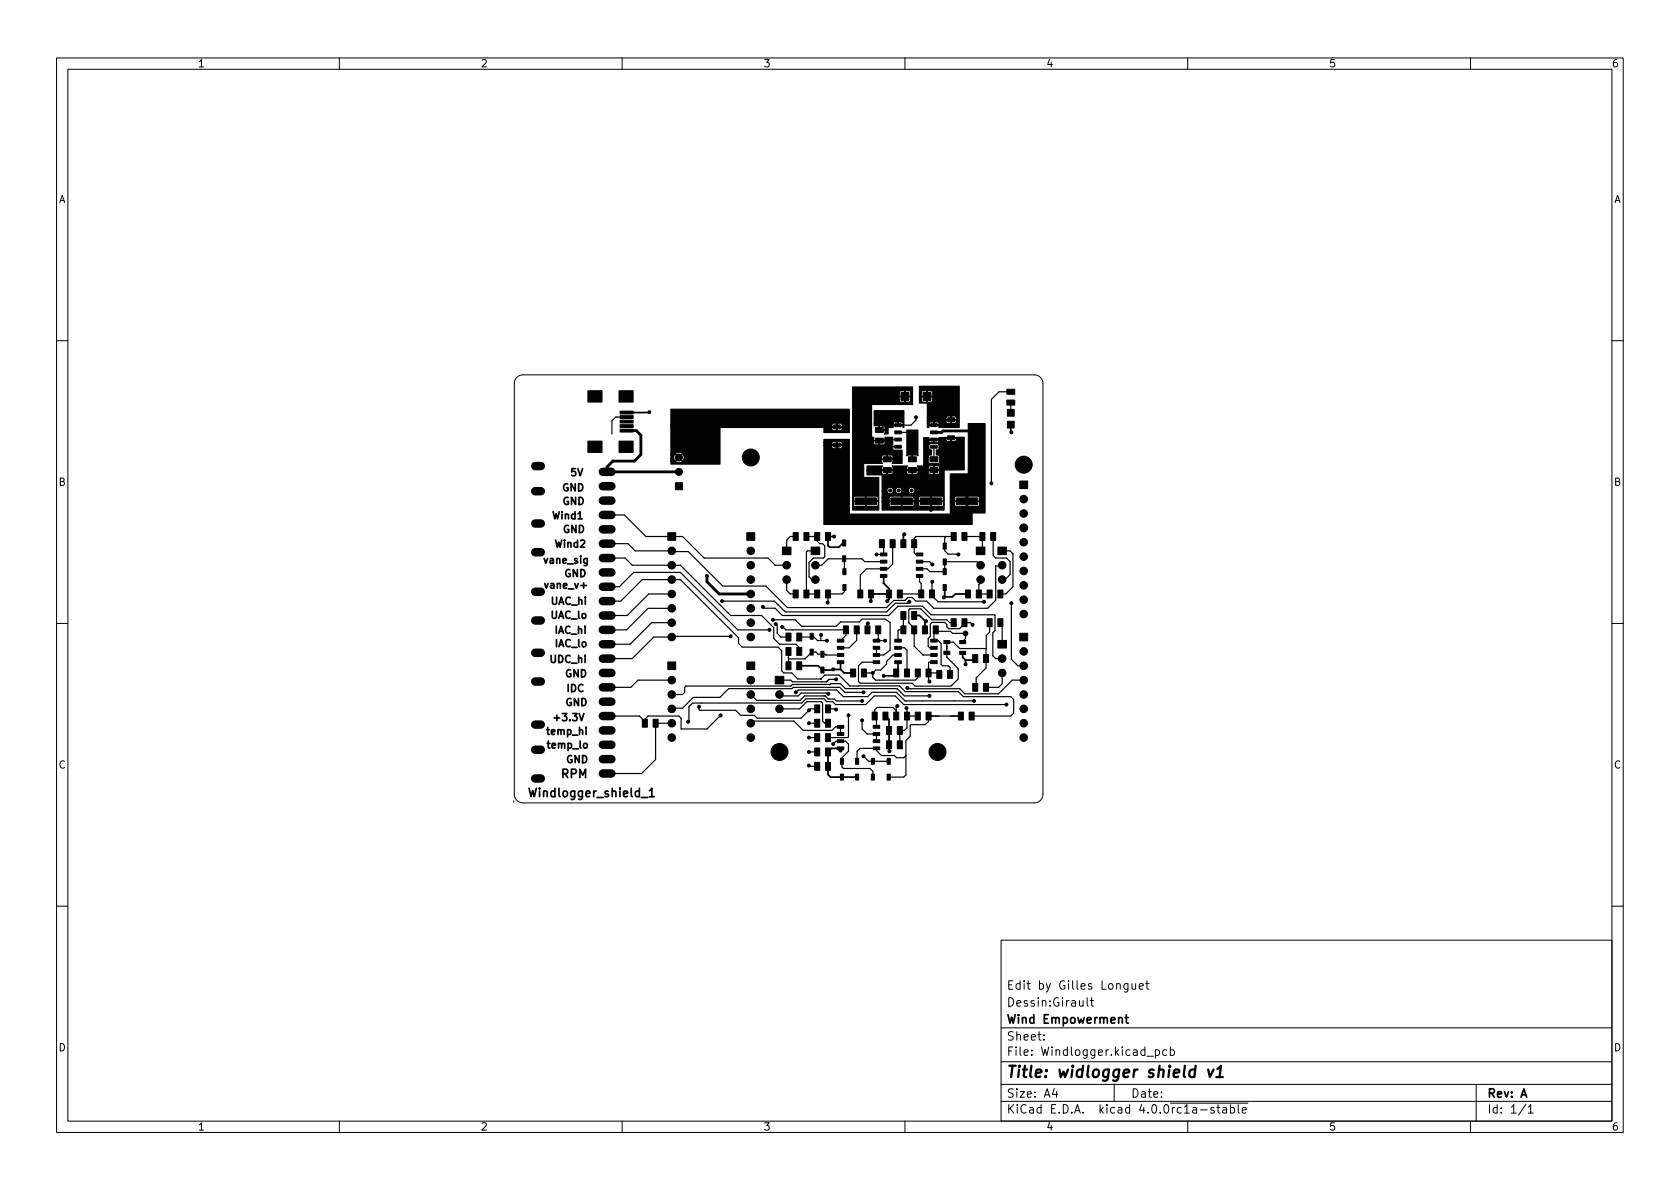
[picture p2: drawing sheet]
<svg xmlns="http://www.w3.org/2000/svg" width="297mm" height="210mm" viewBox="0 0 297 210" stroke-linecap="round" stroke-linejoin="round" font-family="sans-serif">
<g fill="none" stroke="#000" stroke-width=".18">
<path d="M10 10.2h277v190.1h-277zM12 12.2h273v186.1h-273zM60 10.2v2M110 10.2v2M160 10.2v2M210 10.2v2M260 10.2v2M10 60.2h2M91.4 66.7l.4-.3 .7-.1h90.4a1.52 1.52 0 0 1 1.5 1.5v72.7a1.52 1.52 0 0 1-1.5 1.5h-90.4a1.52 1.52 0 0 1-1.6-1.5v-72.7l.2-.6zM285 60.2h2M10 110.2h2M285 110.2h2"/>
<path d="M90.8 141.6v.3M10 160.2h2M177 166.3h108v32h-108zM192.2 176.4v1.3l.2 .2M192.8 176.9h.6M193 176.4v1.3l.4 .2M199.4 173.9v1.2l-.3 .3h-.3M199.4 174l-.4-.1-.3 .3v.4l.2 .3h.5M200.1 173.9l.1 1h.4l.2-.1M200.8 173.9v1M201.4 174.4l.7-.1v-.3l-.5-.1-.2 .2 .1 .8h.6M202.6 173.9h.5"/>
<path d="M202.8 173.4v1.3l.3 .2M285 160.2h2M60 198.3v2M110 198.3v2M160 198.3v2M177 194.8h108M177 191.8h108M177 187.8h108M177 181.8h108M184.6 183.8v.1M184.6 183v.1M186.4 192.5l-.3 1h.9"/>
<path d="M186.8 193v1M197 191.8v3M202.8 186.8h1.1M204.3 185.7l.4-.1 .3 .3v.4l-.1 .3h-.6M204.3 185.6v1.5M206.3 185.7l-.4-.1-.3 .3v.4l.1 .3h.6M206.9 185.7l.5-.1 .2 .3v.4l-.1 .3h-.6M206.9 195.1h13.7M206.9 185.1v1.5M210 198.3v2M212.3 196.3h1.1M214.6 195.9l-.3-.1-.2 .2v.3l.5 .1v.4h-.5"/>
<path d="M215.1 195.8h.6M215.4 195.3v1.3l.3 .2M216.2 195.9h.6l.1 .9M216.9 196.2l-.5 .1a.29 .29 0 0 0-.3 .2 .29 .29 0 0 0 .3 .3h.5M217.6 195.9l.4-.1 .3 .3v.4l-.2 .3h-.5M217.6 195.3v1.5M218.9 195.3v1.3l.2 .2M219.6 196.3l.8-.1-.1-.3-.4-.1-.3 .2 .1 .8h.6M260 198.3v2M261 191.8v6.5M269.8 195.3l-1.3 1.9M270.2 195.8l.4-.5v1.5"/>
<path d="M270.2 196.8h.9"/>
</g>
<path d="M213.6 189.1l.3 1.4 .7-1.4M215.1 190.5h1.1M215.2 189l.7-.5-.3 2" fill="none" stroke="#000" stroke-width=".4"/>
<path d="M114.8 140.9h.9M198.9 179.9h.6M199.1 179.4v1.3l.4 .2" fill="none" stroke="#000" stroke-width=".3"/>
<g fill="#000" stroke="#000" stroke-width=".18">
<path d="M103.9 69.1h2.5v2h-2.5zM109.4 69.1h2.5v2h-2.5zM109.6 72.7h2.3v.5h-2.3zM109.6 73.5h2.3v.5h-2.3zM109.6 74.3h2.3v.5h-2.3zM109.6 75.1h2.3v.5h-2.3zM109.6 75.9h2.3v.5h-2.3zM147.4 75.1h1.2v.7h-1.2zM147.4 78.3h1.2v.7h-1.2zM154.8 77.5h1.4v.9h-1.4zM154.8 75.6h1.4v.9h-1.4zM158.2 78.7h1.1v.6h-1.1z"/>
<path d="M158.2 77.5h1.1v.5h-1.1zM158.2 76.2h1.1v.5h-1.1zM158.2 74.9h1.1v.5h-1.1zM159.3 69.4h1.4v1.4h-1.4zM163.2 69.4h1.4v1.4h-1.4zM164.6 74.9h1.1v.5h-1.1zM164.6 76.2h1.1v.5h-1.1zM164.6 77.5h1.1v.5h-1.1zM164.6 78.7h1.1v.6h-1.1zM167.6 77.1h1.2v.7h-1.2zM167.6 73.9h1.2v.7h-1.2zM178 68.8h1.4v.9h-1.4z"/>
<path d="M178 70.7h1.4v.9h-1.4zM178.1 72.4h1.2v1.2h-1.2zM178.1 74.5h1.2v1.2h-1.2zM103.9 78h2.5v2h-2.5zM109.4 78h2.5v2h-2.5zM118.1 94.2h1.4v1.3h-1.4zM119.4 85.4h1.3v1.2h-1.3zM132 94.2h1.4v1.3h-1.4zM138.3 96.7h1.6v1.4h-1.6zM140.2 94.2h.9v1.4h-.9zM142.1 94.2h.9v1.4h-.9zM143.4 96.7h1.5v1.4h-1.5z"/>
<path d="M144 94.2h.9v1.4h-.9zM146 94.2h.8v1.4h-.8zM149 95.5h.5v1h-.5zM149 98.3h.5v1h-.5zM151.2 88h3.8v1.2h-3.8zM155.7 99.1h1.1v.5h-1.1zM155.7 97.8h1.1v.5h-1.1zM156.2 80.8h1.4v.9h-1.4zM156.2 82.7h1.4v.9h-1.4zM155.5 95.4h.9v1.4h-.9zM157.5 88h3.8v1.2h-3.8zM157.4 95.4h.9v1.4h-.9z"/>
<path d="M159.3 95.4h.9v1.4h-.9zM160.6 80.8h1.4v.9h-1.4zM160.6 82.7h1.4v.9h-1.4zM162 97.8h1.2v.5h-1.2zM162 99.1h1.2v.5h-1.2zM161.2 95.4h.9v1.4h-.9zM164.4 80.8h1.4v.9h-1.4zM164.4 82.7h1.4v.9h-1.4zM162.7 88h3.8v1.2h-3.8zM166.8 98.8h.5v1.1h-.5zM166.8 96h.5v1.1h-.5zM168.2 94.2h.9v1.4h-.9z"/>
<path d="M170.1 94.2h.9v1.4h-.9zM172.6 96.7h1.5v1.4h-1.5zM169.1 88h3.8v1.2h-3.8zM173.3 94.2h.8v1.4h-.8zM175.2 94.2h.8v1.4h-.8zM176.4 96.7h1.6v1.4h-1.6zM180.3 85.1h1.4v1.3h-1.4zM118.1 117.1h1.4v1.3h-1.4zM132 117.1h1.4v1.3h-1.4zM137.1 119.6h1.5v1.3h-1.5zM139 117h.9v1.4h-.9zM139 112h.9v1.4h-.9z"/>
<path d="M139 114.5h.9v1.4h-.9zM140.2 104.3h.9v1.4h-.9zM140.9 117h.9v1.4h-.9zM140.9 112h.9v1.4h-.9zM140.9 114.5h.9v1.4h-.9zM142.1 104.3h.9v1.4h-.9zM143.2 114.8h.6v1h-.6zM143.2 112h.6v1h-.6zM144 104.3h.9v1.4h-.9zM145.1 118h.6v1h-.6zM145.1 115.2h.6v1h-.6zM146 104.3h.8v1.4h-.8z"/>
<path d="M148 116.8h1.2v.6h-1.2zM148 115.6h1.2v.5h-1.2zM148 114.3h1.2v.5h-1.2zM148 113h1.2v.5h-1.2zM149 100.6h.6v1h-.6zM149 103.4h.6v1h-.6zM149.1 110.7h.9v1.4h-.9zM150.4 118.3h.9v1.4h-.9zM151.7 104.3h.9v1.4h-.9zM151 110.7h.9v1.4h-.9zM152.3 118.3h.9v1.4h-.9zM153.6 104.3h.9v1.4h-.9z"/>
<path d="M152.9 110.7h.9v1.4h-.9zM154.4 113h1.1v.5h-1.1zM154.4 114.3h1.1v.5h-1.1zM154.4 115.6h1.1v.5h-1.1zM154.4 116.8h1.1v.6h-1.1zM155.7 101.6h1.1v.5h-1.1zM155.7 100.3h1.1v.5h-1.1zM154.8 110.7h.9v1.4h-.9zM156.7 104.3h.9v1.4h-.9zM158.2 116.8h1.1v.6h-1.1zM158.2 115.6h1.1v.5h-1.1zM158.2 114.3h1.1v.5h-1.1z"/>
<path d="M158.2 113h1.1v.5h-1.1zM158 118.3h.9v1.4h-.9zM159.3 110.7h.9v1.4h-.9zM158.7 104.3h.8v1.4h-.8zM159.3 108.1h.9v1.4h-.9zM159.9 118.3h.9v1.4h-.9zM161.2 110.7h.9v1.4h-.9zM162 100.3h1.2v.5h-1.2zM162 101.6h1.2v.5h-1.2zM161.2 108.1h.9v1.4h-.9zM162.4 104.3h.9v1.4h-.9zM161.8 118.3h.9v1.4h-.9z"/>
<path d="M163.1 110.7h.9v1.4h-.9zM164.3 104.3h.9v1.4h-.9zM164.6 113h1.1v.5h-1.1zM164.6 114.3h1.1v.5h-1.1zM164.6 115.6h1.1v.5h-1.1zM164.6 116.8h1.1v.6h-1.1zM163.7 118.3h.9v1.4h-.9zM165 110.7h.9v1.4h-.9zM165.6 118.6h.9v1.4h-.9zM166.8 103.4h.5v1h-.5zM166.8 100.6h.5v1h-.5zM166.9 115.2h1v.5h-1z"/>
<path d="M166.9 113.3h1v.5h-1zM168.2 109.4h.9v1.4h-.9zM167.5 118.6h.9v1.4h-.9zM169.7 115.2h1v.5h-1zM170.1 109.4h.9v1.4h-.9zM169.7 113.3h1v.5h-1zM170.7 104.3h.9v1.4h-.9zM172 115.8h.9v1.4h-.9zM172.6 104.3h.9v1.4h-.9zM173.9 115.8h.9v1.4h-.9zM174.5 109.4h.9v1.4h-.9zM174.5 104.3h.9v1.4h-.9z"/>
<path d="M176.4 113.3h1.6v1.3h-1.6zM176.4 109.4h.9v1.4h-.9zM176.4 104.3h.9v1.4h-.9zM180.3 112h1.4v1.3h-1.4zM113.6 127.2h.9v1.4h-.9zM115.5 127.2h.9v1.4h-.9zM144 134.8h.9v1.4h-.9zM144 132.3h.9v1.4h-.9zM144 124.7h.9v1.4h-.9zM144 129.7h.9v1.4h-.9zM144 127.2h.9v1.4h-.9zM146 134.8h.8v1.4h-.8z"/>
<path d="M146 132.3h.8v1.4h-.8zM146 124.7h.8v1.4h-.8zM146 129.7h.8v1.4h-.8zM146 127.2h.8v1.4h-.8zM148 132.1h1.2v.5h-1.2zM148 130.8h1.2v.5h-1.2zM148 129.5h1.2v.6h-1.2zM148 128.3h1.2v.5h-1.2zM148.6 136.9h.5v1h-.5zM148.6 134.1h.5v1h-.5zM151.3 136.9h.5v1h-.5zM151.3 134.1h.5v1h-.5z"/>
<path d="M154.1 136.9h.5v1h-.5zM154.1 134.1h.5v1h-.5zM154.2 125.9h.9v1.4h-.9zM154.4 128.3h1.1v.5h-1.1zM154.4 129.5h1.1v.6h-1.1zM154.4 130.8h1.1v.5h-1.1zM154.4 132.1h1.1v.5h-1.1zM156.1 125.9h.9v1.4h-.9zM156.9 136.9h.5v1h-.5zM156.9 134.1h.5v1h-.5zM156.7 131h.9v1.4h-.9zM156.7 128.5h.9v1.4h-.9z"/>
<path d="M158 125.9h.9v1.4h-.9zM158.7 131h.8v1.4h-.8zM158.7 128.5h.8v1.4h-.8zM159.9 125.9h.9v1.4h-.9zM161.8 125.9h.9v1.4h-.9zM163.7 125.9h.9v1.4h-.9zM169.4 125.9h.9v1.4h-.9zM171.4 125.9h.8v1.4h-.8zM172 120.8h.9v1.4h-.9zM173.9 120.8h.9v1.4h-.9z"/>
<circle cx="114.8" cy="72.9" r=".26"/>
<circle cx="162" cy="73.8" r=".26"/>
<circle cx="178.8" cy="76.4" r=".26"/>
<circle cx="118.8" cy="97.4" r=".67"/>
<circle cx="118.8" cy="100" r=".67"/>
<circle cx="120" cy="80.9" r=".62"/>
<circle cx="120" cy="83.4" r=".62"/>
<circle cx="132.7" cy="97.4" r=".67"/>
<circle cx="132.7" cy="100" r=".67"/>
<circle cx="132.7" cy="80.9" r="1.5"/>
<circle cx="139.1" cy="100" r=".67"/>
<circle cx="144.2" cy="100" r=".67"/>
<circle cx="147.5" cy="94.9" r=".26"/>
<circle cx="151.8" cy="85.5" r=".26"/>
<circle cx="154.3" cy="85.5" r=".26"/>
<circle cx="155" cy="98" r=".26"/>
<circle cx="157.4" cy="86.7" r=".26"/>
<circle cx="158.9" cy="86.7" r=".26"/>
<circle cx="159.9" cy="94.5" r=".26"/>
<circle cx="161.2" cy="86.7" r=".26"/>
<circle cx="164.6" cy="90.2" r=".26"/>
<circle cx="164.8" cy="99.8" r=".26"/>
<circle cx="169.4" cy="98" r=".26"/>
<circle cx="173.4" cy="100" r=".67"/>
<circle cx="175.3" cy="85.5" r=".26"/>
<circle cx="177.2" cy="100" r=".67"/>
<circle cx="181" cy="95.9" r=".67"/>
<circle cx="181" cy="90.8" r=".67"/>
<circle cx="181" cy="88.3" r=".67"/>
<circle cx="181" cy="98.4" r=".67"/>
<circle cx="181" cy="93.3" r=".7"/>
<circle cx="181" cy="82.2" r="1.5"/>
<circle cx="118.8" cy="102.5" r=".67"/>
<circle cx="118.8" cy="107.6" r=".67"/>
<circle cx="118.8" cy="112.7" r=".67"/>
<circle cx="118.8" cy="105" r=".67"/>
<circle cx="118.8" cy="110.1" r=".67"/>
<circle cx="125" cy="101.9" r=".26"/>
<circle cx="127.7" cy="106.3" r=".26"/>
<circle cx="129.2" cy="112.5" r=".26"/>
<circle cx="132.7" cy="107.6" r=".67"/>
<circle cx="132.7" cy="112.7" r=".67"/>
<circle cx="132.7" cy="110.1" r=".67"/>
<circle cx="132.7" cy="102.5" r=".67"/>
<circle cx="132.7" cy="105" r=".67"/>
<circle cx="134.9" cy="107.3" r=".26"/>
<circle cx="136" cy="111.4" r=".26"/>
<circle cx="136.7" cy="109.6" r=".26"/>
<circle cx="137.2" cy="110.4" r=".26"/>
<circle cx="138.3" cy="110.9" r=".26"/>
<circle cx="139.1" cy="102.5" r=".67"/>
<circle cx="144.2" cy="102.5" r=".67"/>
<circle cx="145.2" cy="112.3" r=".26"/>
<circle cx="146.2" cy="113.3" r=".26"/>
<circle cx="146.3" cy="106.6" r=".26"/>
<circle cx="147.3" cy="118.4" r=".26"/>
<circle cx="153.4" cy="110.2" r=".26"/>
<circle cx="154" cy="106.3" r=".26"/>
<circle cx="154.3" cy="119" r=".26"/>
<circle cx="156.2" cy="119.5" r=".26"/>
<circle cx="156.5" cy="113.3" r=".26"/>
<circle cx="156.9" cy="106.3" r=".26"/>
<circle cx="160.8" cy="106.4" r=".26"/>
<circle cx="163.7" cy="109.9" r=".26"/>
<circle cx="164.8" cy="102.9" r=".26"/>
<circle cx="166.9" cy="105.6" r=".26"/>
<circle cx="170.7" cy="112" r=".26"/>
<circle cx="170.7" cy="117.5" r=".26"/>
<circle cx="172" cy="110.5" r=".26"/>
<circle cx="173.4" cy="102.5" r=".67"/>
<circle cx="174" cy="106.4" r=".26"/>
<circle cx="177.2" cy="119" r=".67"/>
<circle cx="177.2" cy="102.5" r=".67"/>
<circle cx="177.2" cy="116.5" r=".67"/>
<circle cx="178.8" cy="106.7" r=".26"/>
<circle cx="181" cy="117.7" r=".67"/>
<circle cx="181" cy="115.2" r=".67"/>
<circle cx="181" cy="103.5" r=".67"/>
<circle cx="181" cy="106" r=".67"/>
<circle cx="181" cy="108.6" r=".67"/>
<circle cx="181" cy="101" r=".67"/>
<circle cx="118.8" cy="127.9" r=".67"/>
<circle cx="118.8" cy="130.4" r=".67"/>
<circle cx="118.8" cy="120.3" r=".67"/>
<circle cx="118.8" cy="122.8" r=".67"/>
<circle cx="118.8" cy="125.4" r=".67"/>
<circle cx="121.7" cy="127.6" r=".26"/>
<circle cx="123.6" cy="125" r=".26"/>
<circle cx="127.4" cy="126.5" r=".26"/>
<circle cx="132.7" cy="127.9" r=".67"/>
<circle cx="132.7" cy="130.4" r=".67"/>
<circle cx="132.7" cy="125.4" r=".67"/>
<circle cx="132.7" cy="120.3" r=".67"/>
<circle cx="132.7" cy="122.8" r=".67"/>
<circle cx="137.8" cy="122.8" r=".67"/>
<circle cx="137.8" cy="125.4" r=".67"/>
<circle cx="137.8" cy="133" r="1.5"/>
<circle cx="140.7" cy="122.4" r=".26"/>
<circle cx="143" cy="135.4" r=".26"/>
<circle cx="143" cy="125.6" r=".26"/>
<circle cx="143" cy="130.4" r=".26"/>
<circle cx="143" cy="133" r=".26"/>
<circle cx="143" cy="127.9" r=".26"/>
<circle cx="146.5" cy="122.7" r=".26"/>
<circle cx="147.3" cy="131.6" r=".26"/>
<circle cx="147.8" cy="120.1" r=".26"/>
<circle cx="147.8" cy="125.5" r=".26"/>
<circle cx="148.6" cy="132.7" r=".26"/>
<circle cx="150" cy="126.5" r=".26"/>
<circle cx="152.4" cy="124" r=".26"/>
<circle cx="152.4" cy="127.4" r=".26"/>
<circle cx="152.7" cy="122.4" r=".26"/>
<circle cx="152.7" cy="133.7" r=".26"/>
<circle cx="157.3" cy="132.8" r=".26"/>
<circle cx="158.7" cy="124.8" r=".26"/>
<circle cx="160.3" cy="125.2" r=".26"/>
<circle cx="160.4" cy="121.7" r=".26"/>
<circle cx="164.3" cy="123.1" r=".26"/>
<circle cx="164.3" cy="120.5" r=".26"/>
<circle cx="165.8" cy="133" r="1.5"/>
<circle cx="172.2" cy="123.9" r=".26"/>
<circle cx="178" cy="124.6" r=".26"/>
<circle cx="181" cy="130.4" r=".67"/>
<circle cx="181" cy="127.9" r=".67"/>
<circle cx="181" cy="125.4" r=".67"/>
<circle cx="181" cy="120.3" r=".67"/>
<circle cx="181" cy="122.8" r=".67"/>
</g>
<g fill="none" stroke="#000" stroke-width="1.5">
<path d="M94.6 82.4h1M94.6 86.9h1M94.6 92.6h1M94.6 97.7h1M106.6 98.7h1.5M106.6 86h1.5M106.6 83.4h1.5M106.6 91.1h1.5M106.6 88.5h1.5M106.6 96.1h1.5M106.6 93.6h1.5M94.6 104.6h1"/>
<path d="M94.6 109.7h1M94.6 115.4h1M106.6 103.8h1.5M106.6 101.2h1.5M106.6 113.9h1.5M106.6 111.4h1.5M106.6 119h1.5M106.6 116.5h1.5M106.6 108.8h1.5M106.6 106.3h1.5M94.6 120.5h1M94.6 128.1h1"/>
<path d="M94.6 132.6h1M94.6 137.7h1M106.6 126.6h1.5M106.6 124.1h1.5M106.6 121.5h1.5M106.6 136.8h1.5M106.6 134.2h1.5M106.6 131.7h1.5M106.6 129.2h1.5"/>
</g>
<g fill="none" stroke="#000" stroke-width=".21">
<path d="M110.8 73.8h-1.9l-.7 .6v2.4M156.8 77.7v1.2l.1 .1h1.9M158.8 77.7h-3.1l-.2 .2M158.8 76.5h1.7v.2l.7 .6v1.3l.1 .2v2.4M162 73.8v.5l-.9 .9h-4.8l-.8 .8M163.9 70.1h1.4l.6 .6h2l.5 .6v1.6l-.2 .3v1M165.1 79v2.2M178.7 69.3h-2.1l-1.3 1.3v14.9M178.7 71.2v1.8M107.3 91.1h3.1l3.8 3.8h6.5l3.8 3.8h11.3l1.3 1.3h2M107.3 98.7h3.2l1.3 1.3h8.5l8.9 8.8h5.4l2.2 2.2v1.9l1 1h2.9l.6 .6v.7M107.3 96.1h3.7l1.3 1.3 9.4 .1 6.1 6.1h7.6l3.8 3.8h17.5l1.3-1.2h2l.5-.5h.8l.6 .6h1.9l1.3 1.3h9.5l1.4-1.5v-6h1.1l.1-.1"/>
<path d="M140.7 94.9h-1l-.6 .6v1.9M142.6 94.9h1.9v.8l.4 .4h.5l.4 .4v1.9l-.2 .3h-1.8l-.8 .7v2.6l.5 .5h.7M144.2 97.4h-1.4l-.2 .2v7.4h1.9M149.3 98.8v2.3M153.1 85.5v3.1M155.9 96.1l.3 .4v1.5h-1.2M156.2 99.3h-3.3l-.5-.5h-6l-1.1 1.2h-1.1M157.8 96.1v3.7l-.8 .8h-3.8l-1.1 1.1v3.3M162.6 99.3h1.7l.5 .5M167.3 94.9l-.3 .2v2.3l.6 .6h1.8M168.6 94.9h-6.6l-.4 .3v2.5l.4 .3h.6M170.5 94.9h3.2v2.2l-.3 .3"/>
<path d="M173.4 100l-.6-.7h-5.7l-.1 1.8h-2.6l-.5-.5h-1.3M175.6 94.9v3.3l.4 .5h2l.6 .6v2.3l-.9 .9h-.5M177.2 97.4h1.4l.5 .5v5.9l-1.3 1.2h-.9M107.3 106.3h2.5l3.8-3.8h6.7l10.3 10.3v1l.6 .6h6.4l.6 .7v3.5l.4 .4h1.4l1 1.1h4.1M107.3 103.8h2.2l2.5-2.6h8.3l10.2 10.2h5.5M118.8 105h-4.1l-3.8 3.8h-3.6M118.8 107.6h-4.2l-3.8 3.8h-3.5M118.8 110.1h-3.6l-3.8 3.8h-4.1M127.7 106.3h9.2l.6 .6M129.2 112.5h-10.3l-.1 .2h-3.2l-3.8 3.8h-4.5M134.9 107.3l.2 .3h1.9l1.3 1.2h18.8l1.7-1.6h4.3l1.5 1.5h11.2l.1 .1v2.7l-.4 .4v4.1l.5 .5h1.2M136.7 109.6h3.9l1.1 1.1h6.2l.7-.7h3.3l.5-.5h4.1l.9 .6v4.9l-1.2 .8h-1.2v-1.2"/>
<path d="M137.2 110.4l.2 .2v1.4l.7 .7h1.3M137.5 106.9h.1M138.3 110.9l.6 .5h10.7v.9l-1 1M139.1 102.5v1.9l.6 .6h1M139.4 115.2v2.5M141.3 112.7h2.6l.6 .6h1.7M142 110.7h.1M145.2 112.3l-.1 1M145.4 115.7l.2 .1M146 115.8h2.6M146 115.8h.1M146.1 115.8l-.2-.1h-1.3l-.3-.4h-.8l-1.2 1.2h-2.9"/>
<path d="M149.3 103.9v.7l-.4 .4h-2.5l-.1 1.6M151.5 111.4v1.8l-1.4 1.4h-1.5M152.7 119h1.6M152.7 119v.1M154.3 119v.8l.5 .5h7l.5-.5v-.8M155.3 111.4v1.6l-.3 .3h1.5M158.8 114.6h1.1l.5 .4v4M158.8 115.8h-.9l-1.2 1.2v.5l-1 1h-.9l-.5 .5M159.1 105h3.8M159.7 108.8v2.6h-.8l-.1 .1v1.8M160.7 110.1l.9 1v3.2l1.6 1.5M160.7 110.1h.1"/>
<path d="M160.7 110.1v-2.3l.2-.1h1.9l1.9 1.9h2.7l.5 .5h.7M160.8 106.4l-.3 .3h-2.2l-1.6 1.5h-17.9l-1.3-1.3M162.6 101.9v1l.3 .3v1.8M162.9 105h.1M163.2 115.8h1.9M163.2 115.8h.1M164.8 102.9v2.4l1.1 1.1h8.1M165.1 117.1l-.9 .1v3.2l.1 .1M165.4 111.6h2.6l.4 .4h2.3v.9l-.5 .6M165.7 112.1v-.4l-.3-.3-.3 .3v1.6h.8l.5 .5v3.7l.3 .2h1l.3 .3v1M166.1 119l-2 .1M167.4 114.7h.1"/>
<path d="M167.4 114.3h.1M172 110.5l-.4-.4h-1.1v.2l-.8 .9h-2l-.3-.3v-.5l-.4-.3h-2.2l-.3 .3v2.1l-.4 .4v1.4l.3 .3h.7M173.1 105h1.9M173.4 102.5v.6l-.3 .3v1.6M173.4 104.7l-.3 .3M174.4 114.7h-4.7l-1.2-1.2h-1.1v2.7l2 2v1.9l-1.3 1.2h-6.3l-.5-.5h-9.2l-.3-.3v-2.8l.6-.6h2.6M174.4 114.7l-.1 3.4-1.7 1.8v1.5l-.2 .1M175 110.1v1.7l-.6 .6v2.3M176.9 110.1l.3 .1v3.7M177.2 119v1.9l-.6 .6h-2.3M178.8 106.7v9.9l1.2 1.1h1M107.3 126.6h5.8l.9 1"/>
<path d="M118.8 122.8h1.9l.4-.4v-.9l.2-.2h18.5l.3-.3 6.6 .1 .2-.2h1.7l.9 .9h9.1l1.3 1.3h4.4M118.8 120.3h-6l-1.3 1.2h-4.2M118.8 127.9h-2.9v6.4l-2.5 2.5h-6.1M123.6 125v.5l.1 .1h6.4l.9 .9h2.4l.5 .5h7.7l1.7-1.6h1.2M127.4 126.5l-2.4 2.4h-4.6v-1.9l-.4-.4h-5.4l-.6 .6v.7M132.7 127.9l.4-.4h7.3l1.6 1.7h5.1l.6-.7h.9v1.3M132.7 122.8l1.1 1h7.7l.8-.7h3.7l.5 .5h1l.4 .4h4.5M137.8 125.4h3.6l1.2-1.3h2.6l.2 .2v3.2l.4 .4h.6M140.7 122.4l.4-.4h6.8l1.2 1.2h4.3l.8-.8h4.3l1.5 1.5h12.2M143 135.4l.1 .1h1.4M143 130.4h1.5M143 127.9h1.5"/>
<path d="M143 133h1.5M145.1 120.1l.7-.7h2.5l2 1.9h8.7l1 1h9.4l.9 .9h8.4l.5 .5v2.4l-.5 .5h-6.9M145.1 120.1h.1M145.7 123.1h.1M146.4 125.4h1.3l.1 .1M146.5 122.7l-.2-.1h-4.7l-.5 .5h-3l-.3-.3M147.3 131.6l.5-.5h1.7l.5 .5v1.2l-1.1 1.2v1.6l.2 .3h4.7l.5 .5v1M147.8 120.1h-1.2l-.5 .5h-6l-.3-.3h-2M150 126.5v3.8l-.1 .1h-3.5M151.8 121.3h.1M152.4 127.4v1.5l.9 .9h1.7v1.3M152.7 122.4h-3.3l-.9-.9h-8.2l-.3 .3h-11.2l-1.5 1.5h-4.7l-1.9 1.9h-1.8l-.1 .2"/>
<path d="M152.7 133.7l.9 .9h3.5M158.5 125.7l-.6-.6h-2.8l-.4 .4v1.1l.3 .3v1.6M158.7 124.8l-.2 .2v1.6M159.3 122.4h.1M160.2 133.6l-.4 .4h-1.3l-.4-.4h-2.2l-.9-.9v-.4h-3l-.5 .5v1.8M160.3 125.2l.1 .1v3.4l-.5 .5h-.8v2.5M160.4 126.6h1.9M169.9 126.6h-5.7v1l-.6 .5h-2.5l-.2 .2v1.9l-.7 .7v6.1l-.4 .4h-2.7M178 124.6h-18.2l-1.5-1.5h-3.7l-1.5 1.5h-5.4l-.5-.5h-1l-.5-.5h-3.2l-.7 .7h-19.3l-.7 .7v2.5l-.1 .1M181 120.3h-2l-2.4 2.4h-6l-.9-.9h-9.1l-.2-.1"/>
</g>
<path d="M170.7 112h.1" fill="none" stroke="#000" stroke-width="1"/>
<path d="M110.8 76.2h1.7l.8 .8v3.4l-1.1 1.1h-3.8l-1.1 1.1v.8h12.7M165.1 76.5h1.4l.2-.3h5.2l.3 .4v7.9l-1.2 1.2v4.6l-1.3 1.3h-19.2l-2.5-2.6v-10.3M125 101.9v1l2.2 2.1h5.5" fill="none" stroke="#000" stroke-width=".5"/>
<g fill="none" stroke="#000" stroke-width=".31">
<path d="M114.8 72.9l-4 .1M165.1 77.7h1.4l.4 .4v4.2l-.8 .8h-11.8M178.7 75.1v1.2l.1 .1M147.5 94.9h-1.1v1.6l.3 .3h1.6l.8-.8h.2M159.4 88.6h5.2v1.6M159.9 94.5l-.2 .1v1.5M163.9 88.5h2.5M141.3 118v-.3h3.4l.7 .8h1.8l.1-.1M147.3 118.4h.1M147.3 118.4h1.3M148.6 118.4h.1M148.6 117.1v1.3"/>
<path d="M148.6 118.4l.7 .6h1.5M153.4 110.2v1.2M156.2 101.9v1.2l1 1v1.9l-.3 .3M157.2 105h-3.2v1.3M158.8 117.1v1.6l-.8 .8h-1.8M161.6 108.8h1l.9 1v1.6M163.5 109.9h.2M167 103.9v1.6l-.1 .1M170.2 115.4v.8l.5 .5M170.7 116.7v.8M171.2 105h-2.3l-.5 .5h-1.4M172.4 116.5l-.2 .2h-1.5"/>
<path d="M148.6 132.7v-.4h-1.6l-.6 .7v4l.4 .4h4.7M156.6 126.6l.6 .7 .1 5.5"/>
</g>
<path d="M118.6 72.4h31.6v4.1h-4.5v-.8l-.1-.1h-18.2l-.1 .1v6.4h-8.7v-.6h.8a.73 .73 0 0 0 1.3 0l-.7-.6-.6 .6h-.8v-.4h.5l.2 .4h.1l.7-.6 .6 .6a.73 .73 0 0 0 0-1.2l-.6 .6-.7-.6-.3 .4v.4h-.5v-.8h.8l.6 .6 .7-.6a.73 .73 0 0 0-1.3 0h-.8v-4.7h28.5v.4l.2 .2 .7-.1v-.6l.1 .7h.5l.3-.2v-.4h-30.3v-.5h28.5v.4h.9v-.6v.6h.8l.1-.4-.3-.3h-1.3l-.2 .3h-28.5zM154.6 72.6h5.2v3h-.2v-.4h-1.6l-.1 .4-.9 .1v1h-.7l.2-.2v-.4l-1-.1v-.7v.7h.9v-.6l-.2-.1h-1.6v-.4h3.3l.1 .3h.8v-.5v.5h.8v-.4l-.2-.2h-1.3l-.2 .3h-3.3zM150.8 68.4h10.5v3.1l-7.2 .1v5.6l.4 .1v.5l1.9 .1 .1-.6h1.3l.1 2.3h1.6v2.3h-1.8l.2-.2-.1-.5h-1.9v.5l.1 .2-3.3 .1v2.4h2.7v5.8h-4.6v-1.5l.1 .7 .2 .2h1.9l.1-.9v.9h1.9l.3-.3-.1-.6h-4.4v-.7l.1 .6h2.2v-.8v.8h2.2v-.6l-.3-.3h-3.9l-.3 .3v-7.3h5.1v.5h1v-.7v.7h.9l.1-.5-.3-.2h-1.5l-.2 .2h-5.1v-2.7h3.7v.4l.1 .2 .8 .1 .1-.8 .1 .8h.6l.3-.3-.1-.5-5.6 .1v-7.8h8.2v.7l.2 .2 .8-.1v-.9v.9l.9 .1 .1-.2v-.7h-10.2v-.9h8.2l.1 .8h.9v-.9v.9h.9l.1-.8-.2-.2h-1.6l-.2 .2h-8.2zM153.3 82.4h2.7l-.1 .2v.5h1.9l.1-.5-.2-.2h2.8l-.2 .2 .1 .5h1.9v-.5h1.8l.1 .5h.9v-.7v.7h1v-.5l-.2-.2h-1.5l-.3 .2h-1.8l-.1-.2h1.1v-1.6h.8v.9l.2 .3h1.5l.3-.2v-1.1l-.1-.2h-.5v-.9l.4-.1 .1-.2v-.7l-.2-.2-1.5 .1v.9l.1 .1 .3 .1v.9h-.4l-.2 .3h-.8v-3h.9l.1 .4 .2 .1h.5l.1-.6 .1 .6h.6l.2-.1v-.4h-2.7v-.4h1v.3h1.6l.1-.2h1.3v.5l.2 .1h.6l.1-.7v.6l.6 .1 .3-.3-.1-.4-3 .1v-.1l4.5-.1v5.8l-3.6 .1v7h-10.9v-1.5h1.2v.6l.3 .3h1.8l.1-.9 .1 .9h1.9l.2-.3v-.6h.8v.6l.3 .3h1.8l.1-.9 .1 .9h1.9l.2-.3v-.6h-10.8v-.7h1.2l.1 .6h2.1v-.8v.8h2.1l.1-.6h.8l.1 .6h2.1v-.8v.8h2.2v-.6l-.2-.3h-3.9l-.3 .3h-.8l-.2-.3h-3.9l-.3 .3h-1.2v-1.1h.8a.59 .59 0 0 0 .6 .4 .59 .59 0 0 0 .6-.4h.3l.1 .2a.59 .59 0 0 0 .6 .2 .59 .59 0 0 0 .5-.4h1.1l.1 .2a.59 .59 0 0 0 1 0 .59 .59 0 0 0-.4-.9 .59 .59 0 0 0-.7 .7h-1.1v-.3a.59 .59 0 0 0-.7-.4 .59 .59 0 0 0-.5 .7h-.3v-.3a.59 .59 0 0 0-.7-.4 .59 .59 0 0 0-.5 .7h-.8l-.1-2.9h-2.6v-.8h2.6v.4l.2 .3h.7l.1-.8 .1 .8 .8-.1 .1-.2v-.4h2.4v.4l.1 .2 .8 .1 .1-.8 .1 .8 .8-.1 .1-.2v-.4h1.8v.4l.2 .2 .7 .1 .1-.8 .1 .8h.7l.2-.3v-.4h-12.8zM162.6 68.3h7v7.3h-3.6l-.1-.4h-1.6v.4h-.3v-.7h.2l.1 .3h.8v-.5v.5l.9-.1v-.3l-.2-.2h-1.3l-.3 .3h-.2v-.6h3.3v.5l.2 .1 .7-.1v-.6l.1 .7h.5l.3-.3-.1-.4-5 .1v-.5h3.3v.4h.9v-.6v.6h.8l.1-.4-.3-.2h-1.3l-.2 .2h-3.3v-2.5h-1.4v-1.1h.3v.7l.2 .2 .8-.1v-.9v.9l.9 .1 .1-.2v-.7h-2.3v-.9h.3l.1 .8h.9v-.9v.9h.9l.1-.8-.2-.2h-1.6l-.2 .2h-.3zM160.3 76.1h2v4.5l-.2-.1h-.7l-.1 .7-.1-.7h-.6l-.3 .1zM145.7 77.7h4.5v13.2h17.7l.1-.1v-2.1h.8v.6l.2 .3h1.9l.1-.9 .1 .9h1.8l.3-.3-.1-.6h-5.1v-.7h.8v.6h2.2v-.8v.8h2.2v-.6l-.3-.3h-3.9l-.2 .3h-.8v-4.2h3.2v-8.9h3v15.8h-2.3v2h-26.2v-13.9h1.4v.4l.2 .2 .7-.1v-.6l.1 .7h.5l.3-.3-.1-.4-3.1 .1v-.5h1.4v.4h.9v-.6v.6l.9-.1v-.4l-.3-.2h-1.3l-.2 .3h-1.4z" fill="#000" stroke="#000" stroke-width=".21"/>
<text font-size="2.8" x="178" y="190.6">Title: widlogger shield v1</text>
<g font-size="2.1">
<text x="99.2" y="137.6">RPM</text>
<text x="94.1" y="141">Windlogger_shield_1</text>
<text x="178" y="178">Dessin:Girault</text>
<text x="178" y="175">Edit by Gilles Longuet</text>
<text x="178" y="184">Sheet:</text>
<text x="178" y="181">Wind Empowerment</text>
<text x="178" y="186.7">File: Windlogger.kicad_pcb</text>
<text x="178" y="196.9">KiCad E.D.A. kicad 4.0.0rc1a-stable</text>
<text x="178" y="194.1">Size: A4</text>
<text x="200" y="194.1">Date:</text>
<text x="263" y="194.1">Rev: A</text>
<text x="263" y="196.9">Id: 1/1</text>
</g>
<g font-size="1.8">
<text x="35" y="11.9">1</text>
<text x="85" y="11.9">2</text>
<text x="135" y="11.9">3</text>
<text x="185" y="11.9">4</text>
<text x="235" y="11.9">5</text>
<text x="285" y="11.9">6</text>
<text x="10.3" y="35.9">A</text>
<text x="285.3" y="35.9">A</text>
<text x="10.3" y="85.9">B</text>
<text x="99.4" y="86.9">GND</text>
<text x="99.4" y="89.3">GND</text>
<text x="100.9" y="84.2">5V</text>
<text x="285.3" y="85.9">B</text>
<text x="97.7" y="91.8">Wind1</text>
<text x="99.5" y="94.2">GND</text>
<text x="96.3" y="99.7">vane_sig</text>
<text x="98.2" y="96.8">Wind2</text>
<text x="96.5" y="104.1">vane_v+</text>
<text x="97.4" y="106.9">UAC_hi</text>
<text x="99.8" y="102">GND</text>
<text x="97.4" y="109.4">UAC_lo</text>
<text x="98.1" y="112.1">IAC_hi</text>
<text x="97.3" y="117.2">UDC_hi</text>
<text x="98.2" y="114.4">IAC_lo</text>
<text x="99.9" y="119.8">GND</text>
<text x="100" y="124.8">GND</text>
<text x="100.2" y="122.4">IDC</text>
<text x="96.8" y="129.9">temp_hi</text>
<text x="98.2" y="127.5">+3.3V</text>
<text x="10.3" y="135.9">C</text>
<text x="97" y="132.4">temp_lo</text>
<text x="100.1" y="134.9">GND</text>
<text x="285.3" y="135.9">C</text>
<text x="10.3" y="185.9">D</text>
<text x="285.3" y="185.9">D</text>
<text x="35" y="199.9">1</text>
<text x="85" y="199.9">2</text>
<text x="135" y="199.9">3</text>
<text x="185" y="199.9">4</text>
<text x="235" y="199.9">5</text>
<text x="285" y="199.9">6</text>
</g>
</svg>
